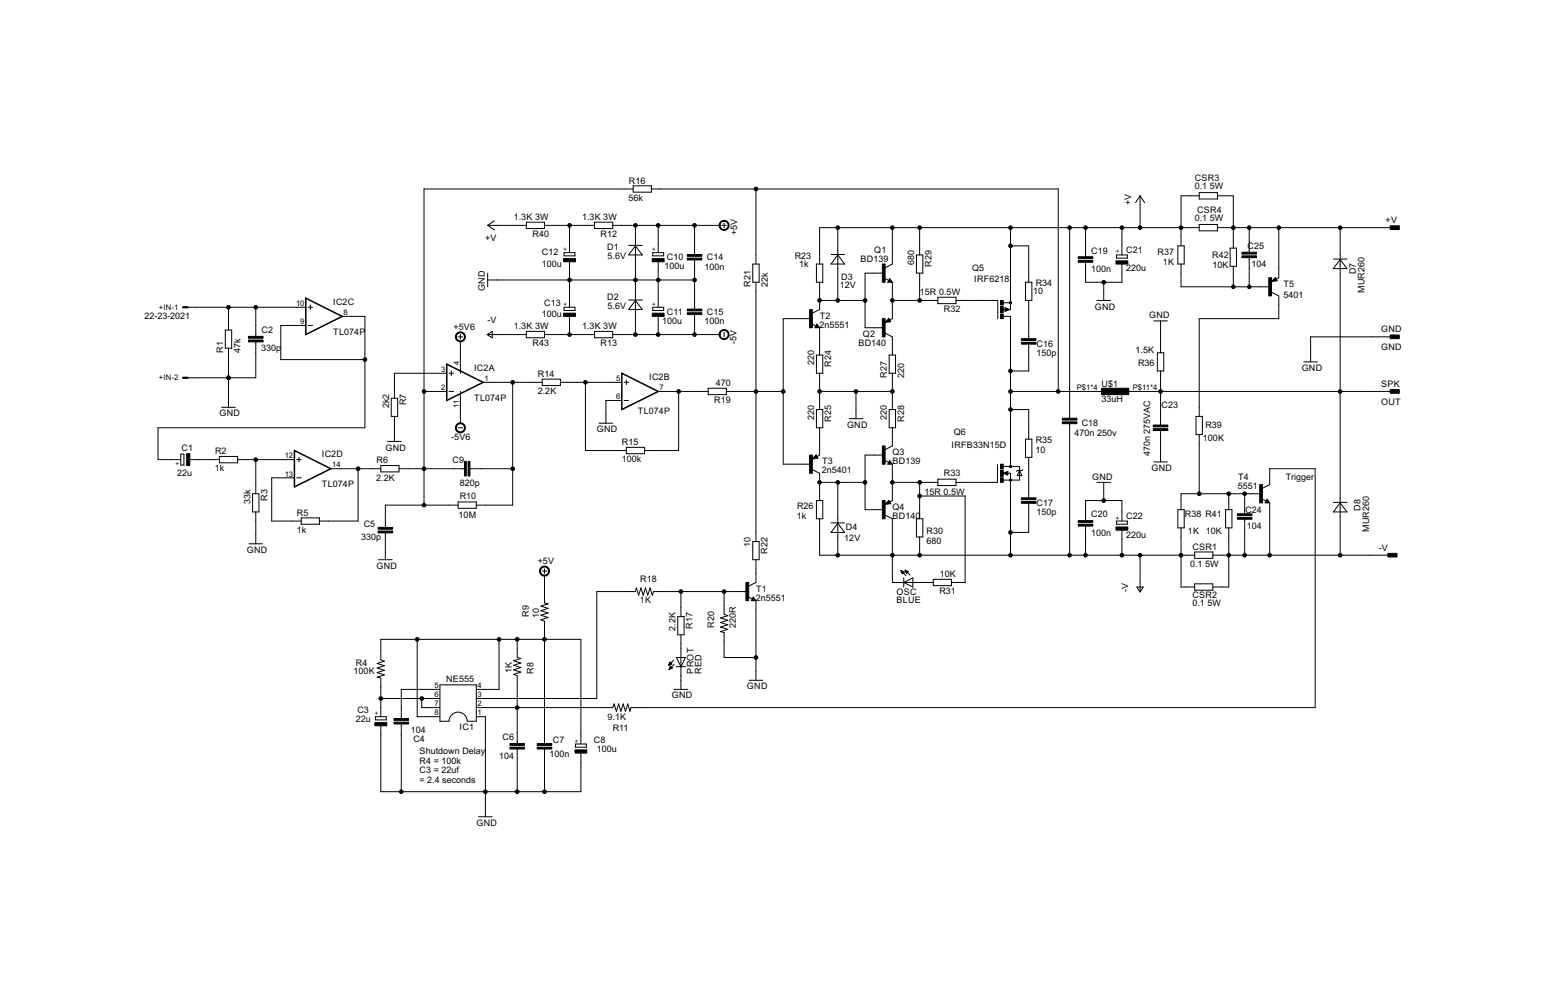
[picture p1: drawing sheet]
<svg xmlns="http://www.w3.org/2000/svg" width="432mm" height="279mm" viewBox="0 0 432 279" stroke-linecap="round" stroke-linejoin="round" font-family="sans-serif">
<g fill="none" stroke="#000" stroke-width=".28">
<path d="M176.8 51.9h5.1v1.7h-5.1zM176.8 52.7h-58.4v88.3M181.9 52.7h113.7v56.6M211.1 52.7v21M318.4 54.7v8.8M318.4 54.7l1.3 1.9M318.4 54.7l-1.2 1.9M334.9 53.8h5.1v1.7h-5.1zM334.9 54.7h-5v13.9M340 54.7h4.5v14.6M136.2 76.2v3.9M136.2 78.1h57.8"/>
<path d="M136.2 62.9h10.8M136.2 62.9l1.9 1.3M138.1 61.6l-1.9 1.3M147 62h5.1v1.8h-5.1zM152.1 62.9h14M157.5 70.5h3.1v.9h-3.1zM159.1 62.9v7.6M159.1 73.1v12.7M166.1 62h5v1.8h-5zM171.1 62.9h29.9M175.6 68.5h3.8M177.5 68.6l1.9 2.6h-3.8z"/>
<path d="M177.5 62.9v30.5M182.3 70.5h3.1v.9h-3.1zM183.8 62.9v7.6M183.8 73.1v12.7M194 62.9v8.1M194 72.6v13.7M201.6 62.9h1.3M202.2 62.3v1.2M210.2 73.7h1.8v5.1h-1.8zM211.1 78.8v72.4M228 73.7h1.8v5.1h-1.8zM228.9 78.8v7.6l-2 1"/>
<path d="M232.1 71h3.8M234 71.2l1.9 2.5h-3.8zM234 63.5v20.4M246.7 76.2h-5.1v15.3h5.1M247 77.7l1.2 .6M248.5 77.8l.7 1h-1.2zM248.5 78.3l.1 .2h-.4l.3-.5 .5 .7h-.8M249.2 63.5v10.2l-2 1M249.2 78.8v10.1l-.7 .4M256 71.2h1.7v5h-1.7zM256.9 63.5v7.7M256.9 76.2v7.7"/>
<path d="M282.2 63.5v22.9h-.3M282.2 68.6h5.1v10.2M286.4 78.8h1.8v5.1h-1.8zM298.7 63.5v53.2M303.2 73.2v5.6h10.2v-5.1M303.2 63.5v8.2M308.3 78.8v5.1M311.8 71.2h3.1v.9h-3.1zM313.4 63.5v7.7M329 68.6h1.8v5.1h-1.8zM329.9 73.7v6.4h24.7M334.9 63.5h-106v10.2"/>
<path d="M334.9 62.7h5.1v1.7h-5.1zM340 63.5h48.3M343.6 69.3h1.8v5h-1.8zM344.5 74.3v5.8M348.9 63.5v6.9M348.9 71.9v8.2M356.2 78.1h-.4l.4-.2 .2 .4-1 .1 .8-.8 .3 .7M356.2 77.4l.5 1-1.5 .2zM357.2 63.5v14l-.8 .4M372.4 72.3h3.8M374.3 63.5v91.5M374.3 72.4l1.9 2.6h-3.8z"/>
<path d="M52.4 85.8h33M62.9 92.1h1.8v5.1h-1.8zM63.8 85.8v6.3M63.8 97.2v16.5M71.4 85.8v8.1M71.4 95.4v10.1h-19M85.4 90.8h-7v9.6h23.5M86 85.8h1.3M86 90.8h1.3M86.7 85.1v1.3M95.6 88.3h6.3v31.1h-57.8v8.9h6.4M128 94h1.2"/>
<path d="M128.6 93.4v1.3M128.6 95.3v8.9M136.1 93.4l1.4-.9v1.8zM136.2 93.4h10.8M147 92.5h5.1v1.8h-5.1zM152.1 93.4h14M157.5 85.8h3.1v.9h-3.1zM159.1 88.3v5.1M166.1 92.5h5v1.8h-5zM171.1 93.4h29.9M175.6 83.7h3.8M177.5 83.9l1.9 2.5h-3.8z"/>
<path d="M182.3 85.8h3.1v.9h-3.1zM183.8 88.3v5.1M194 87.8v5.6M202.2 92.8v1.2M226.4 88.9h-7.6v40.7h7.6M226.7 90.4l1.2 .6M228 99.1h1.8v5.1h-1.8zM228.2 90.5l.7 1h-1.3zM228.2 91l.1 .2h-.4l.3-.5 .5 .7h-.8M228.9 91.5v7.6M228.9 83.9h12.7M247.2 93l2 1v5.1"/>
<path d="M248.2 89.6h-.4l.4-.3 .3 .4-1 .1 .7-.7 .4 .6M248.3 88.9l.5 .9-1.6 .2zM248.3 99.1h1.8v5.1h-1.8zM249.2 83.9h12.7M261.9 83h5.1v1.8h-5.1zM267 83.9h11.7v5M280 86.4h.8M280.2 84.5h2M280.2 88.3h2v41.9M280.7 85.9l1.3 .5-1.3 .5zM287.3 96.1v7.4h-5.1M287.3 83.9v10.6"/>
<path d="M306.4 83.9h3.8M322.2 89.6h3.9M323.3 98.5h1.7v5h-1.7zM324.1 89.6v8.9M355.1 81.6l2.1 1v6.3h-22.3v27.3M388.3 94h-22.2v7M61.9 113.7h3.8M109.3 111.2h1.8v5h-1.8zM110.2 116.2v7M118.4 109.3h6.4M124.8 104.2h-14.6v7M125.4 109.3h1.3"/>
<path d="M125.4 104.2h1.3M126 103.5v1.3M128 119.4h1.2M128.6 109.3v8.8M134.9 106.7h16.5M143.2 106.7v34.3h-10.2M151.4 105.8h5.1v1.8h-5.1zM156.5 106.7h17.2M163.5 106.7v19.1h11.4M167.3 118.1h3.8M173.7 111.8h-4.5v6.3M174.3 106.7h1.3"/>
<path d="M174.3 111.8h1.3M174.9 106.1v1.3M183.8 109.3h14M189.5 109.3v16.5h-9.5M197.8 108.4h5.1v1.8h-5.1zM202.9 109.3h15.9M228 114.3h1.8v5.1h-1.8zM228.9 109.3h20.3M228.9 119.4v7.6l-.7 .4M228.9 104.2v10.1M237.2 116.9h3.8M239.1 109.3v7.6"/>
<path d="M248.3 114.3h1.8v5.1h-1.8zM249.2 119.4v5.1l-2 1M249.2 104.2v10.1M282.2 109.3h26.7M282.2 114.3h5.1v8.3M298.7 118.3v36.7M314 109.3h74.3M324.1 103.5v15.1M334.1 116.2h1.7v5.1h-1.7zM364.2 101h3.8M50.5 126.8h.9v3h-.9zM53 128.3h8.3"/>
<path d="M61.3 127.4h5.1v1.8h-5.1zM66.4 128.3h15.8M70.5 137.8h1.8v5.1h-1.8zM71.4 128.3v9.5M82.2 133.4h-6.3v12h8.2M82.9 128.3h1.2M82.9 133.4h1.2M83.5 127.7v1.2M92.4 130.8h14M100 130.8v14.6h-10.8M106.4 129.9h5v1.8h-5zM108.3 123.2h3.8"/>
<path d="M111.4 130.8h18.3M131.3 130.8h11.9M174.9 124.9h5.1v1.7h-5.1zM226.9 131.1l2 1v7.6M227.9 127.7h-.4l.4-.3 .3 .4-1.1 .1 .8-.8 .4 .7M227.9 127l.6 .9-1.6 .2zM228 139.7h1.8v5.1h-1.8zM228.9 134.6h12.7M234 134.6v20.4M246.7 127h-5.1v15.3h5.1M247 128.5l1.2 .6M248.3 139.7l.5 .9-1.6 .2z"/>
<path d="M248.5 128.5l.7 1.1h-1.2zM248.5 129.1l.1 .2h-.4l.3-.5 .5 .6h-.8M249.2 129.6v10.1l-.7 .4M249.2 134.6h12.7M256.9 134.6v10.2M256.9 138.5h12.7v24.1h-3.9M261.9 133.8h5.1v1.7h-5.1zM278.6 129.7v4.9h-11.6M280.2 132.1l1.3-.5v1zM280.2 130.2h4.6v3.8h-4.6M281.3 132.1h.9v22.9M284.8 131.3l.6 1.4h-1.3z"/>
<path d="M285.7 131.1l-.3 .2h-1.3l-.2 .3M286.4 122.6h1.8v5.1h-1.8zM287.3 127.7v11.3M306.4 134.6h3.8M308.3 134.6v5.1M322.2 128.9h3.9M324.1 120.2v8.7M334.9 121.3v16.5M343.2 137.8v4.5M347.6 137.8v5.6M352.1 137.8h-22.2v4.5M352.4 139.3l1.2 .6"/>
<path d="M352.6 136.3l2-1v-4.5h12.7v66.7h-191.1l-.2 1-.7-2-.6 2-.6-2-.7 2-.6-2-.7 2-.6-2-.4 1h-38.1M353.9 139.3l.7 1.1h-1.2zM353.9 139.8l.1 .3h-.4l.3-.5 .5 .6h-.8M69.5 151.8h3.8M71.4 142.9v8.9M84.1 144.5h5.1v1.8h-5.1zM105.7 156.2h3.8M107.6 148.7v7.5M128 140.1h5v1.8h-5zM128 141h-20.4v6.2M151.4 159.4h1.3M152.1 158.8v1.2"/>
<path d="M210.2 151.2h1.8v5h-1.8zM211.1 156.2v6.4l-2 1M228.9 144.8v10.2h104.8M232.1 145.9h3.8M234 146.1l1.9 2.5h-3.8zM247.2 143.8l2 1v17.8h11.5M248.2 140.4h-.4l.4-.3 .3 .4-1 .1 .7-.8 .4 .7M251.7 159.3l1.3 1.4M251.7 159.3h.1M251.7 159.3l.8 .4-.5 .5zM251.7 159.4h.3M251.8 159.6h.5"/>
<path d="M251.8 159.7h.7M251.9 159.8h.5M251.9 159.9h.4M252.8 159.2l1.4 1.3M252.8 159.2l.9 .3-.5 .5zM252.8 159.2h.1M252.9 159.3h.3M252.9 159.4h.6M253 159.6h.6M253 159.7h.5M253.1 159.8h.3M253.1 159.9h.2"/>
<path d="M256 144.8h1.7v5.1h-1.7zM256.9 149.9v5.1M287.3 140.5v8.1h-5.1M303.2 145.3v-5.6h10.2v5.7M303.2 146.8v8.2M311.8 145.4h3.1v.9h-3.1zM313.4 148v7M318.4 155v10.1M329 142.3h1.8v5h-1.8zM329.9 147.3v16.6h3.8M333.7 154.1h5.1v1.8h-5.1zM338.8 155h48.8"/>
<path d="M342.3 142.3h1.8v5h-1.8zM343.2 147.3v16.6h-4.4M347.6 144.9v10.1M354.6 140.4v14.6M372.4 140.2h3.8M374.3 140.4l1.9 2.5h-3.8zM116.5 178.5v21.5h6.4M139.4 178.5v13.9h-6.4M144.5 178.5v5l1 .3-2.1 .6 2.1 .7-2.1 .6 2.1 .6-2.1 .7 2.1 .6-2.1 .6 1.1 .4v18.9M152.1 160.7v7.6l1 .3-2 .6 2 .6-2 .7 2 .6-2 .6 2 .7-2 .6 1 .4v34.1M189.3 172.1h1.8v5.1h-1.8zM190.2 165.1v7"/>
<path d="M190.2 177.2v15.2M202.2 165.1v6.4l1.1 .4-2.1 .6 2.1 .6-2.1 .7 2.1 .6-2.1 .6 2.1 .7-2.1 .6 1 .3v6.9h8.9M208.6 165.1h-26l-.4 1-.7-2-.6 2-.6-2-.7 2-.6-2-.6 2-.7-2-.2 1h-10.8v29.9h-33.7M208.9 166.5l1.2 .7M210.4 166.6l.7 1.1h-1.2zM210.4 167.2l.1 .2h-.4l.3-.5 .5 .6h-.8M211.1 167.7v22.2M252 160h.1M252.4 162.6l2.6-1.3v2.6zM252.4 161.3v2.6M260.7 161.7h5v1.8h-5zM317.5 163.9h1.8l-.9 1.3z"/>
<path d="M333.7 163h5.1v1.7h-5.1zM106.4 195h16.5M117.8 195v2.5h5.1M122.9 191.2h10.1v10.1h-2.5a2.54 2.54 0 0 0-2.5-2.5 2.54 2.54 0 0 0-2.6 2.5h-2.5zM122.9 192.4h-10.8v8.2M186.8 185.6h.1M186.8 185.5h.4M186.9 185.4h.6M186.9 186.8h.1M186.9 186.7h.3M186.9 185.3h.7M187 185.1h.5"/>
<path d="M187 186.6h.5M187 186.5h.7M187 185h.3M187.1 184.9h.1M187.1 186.4h.6M187.1 184.8l.5 .5-.8 .4zM187.1 186.2h.4M187.2 186.1h.2M187.2 186h.1M187.8 186.5l-.5-.6-.4 .9M187.8 186.5l-.9 .3M188.2 184.3l-1.4 1.4"/>
<path d="M188.3 192.4h3.8M188.3 185.4l-1.4 1.4M188.9 183.5h2.6l-1.3 2.6zM188.9 186.1h2.6M209.2 189.9h3.8M104.8 200h3.1v.9h-3.1zM106.4 200v-10.7l-1.1-.3 2.1-.6-2.1-.7 2.1-.6-2.1-.6 2.1-.7-2.1-.6 2.1-.6-1-.4v-5.7h55.8v29.2M106.4 202.6v18.4h55.8v-10.8M112.1 202.1v18.9M133 200h2.6v28M144.5 209.1v11.9M152.1 209.1v11.9"/>
<path d="M160.7 207.7h3.1v.9h-3.1zM133.7 228h3.8"/>
</g>
<g fill="#000" stroke="#000" stroke-width=".28">
<path d="M157.4 72.2h3.3v.9h-3.3zM182.2 72.2h3.3v.9h-3.3zM192 72.1h4v.5h-4zM192 71h4v.5h-4zM246.4 73.7h.8v5.1h-.8zM301.2 72.7h4v.5h-4zM301.2 71.7h4v.5h-4zM311.7 72.8h3.3v.9h-3.3zM346.9 70.4h4v.5h-4zM346.9 71.4h4v.5h-4zM354.4 77.5h.7v5.1h-.7zM388.3 63h2.5v1.1h-2.5z"/>
<path d="M69.4 94.9h4.1v.5h-4.1zM69.4 93.9h4.1v.5h-4.1zM157.4 87.4h3.3v.9h-3.3zM182.2 87.4h3.3v.9h-3.3zM192 87.3h4v.5h-4zM192 86.3h4v.5h-4zM226.1 86.4h.8v5.1h-.8zM246.4 88.9h.8v5.1h-.8zM279.4 83.9h.8v1.2h-.8zM279.4 87.7h.8v1.2h-.8zM279.4 85.5h.8v1.8h-.8zM285.3 94.5h4v.5h-4z"/>
<path d="M285.3 95.5h4v.6h-4zM388.3 93.5h2.5v1h-2.5zM296.7 117.8h4.1v.5h-4.1zM296.7 116.7h4.1v.5h-4.1zM307.6 108.4h7.7v1.8h-7.7zM322.1 119.7h4.1v.5h-4.1zM322.1 118.6h4.1v.5h-4.1zM388.3 108.8h2.5v1h-2.5zM52.1 126.6h.9v3.3h-.9zM129.7 128.8h.5v4.1h-.5zM130.7 128.8h.6v4.1h-.6zM226.1 127h.8v5.1h-.8z"/>
<path d="M246.4 124.5h.8v5.1h-.8zM246.4 139.7h.8v5.1h-.8zM279.4 133.4h.8v1.2h-.8zM279.4 129.6h.8v1.2h-.8zM279.4 131.2h.8v1.8h-.8zM285.3 139h4v.5h-4zM285.3 140h4v.5h-4zM351.8 135.3h.8v5.1h-.8zM105.6 148.2h4.1v.5h-4.1zM105.6 147.2h4.1v.5h-4.1zM301.2 146.3h4v.5h-4zM301.2 145.3h4v.5h-4z"/>
<path d="M311.7 147.1h3.3v.9h-3.3zM345.6 143.4h4.1v.5h-4.1zM345.6 144.4h4.1v.5h-4.1zM387.6 154.5h2.6v1h-2.6zM208.3 162.6h.8v5.1h-.8zM104.7 201.7h3.3v.9h-3.3zM110 201.6h4.1v.5h-4.1zM110 200.6h4.1v.5h-4.1zM142.4 207.5h4.1v.5h-4.1zM142.4 208.6h4.1v.5h-4.1zM150.1 207.5h4v.5h-4zM150.1 208.6h4v.5h-4z"/>
<path d="M160.6 209.3h3.3v.9h-3.3z"/>
</g>
<path d="M280.8 86.1l.9 .3-.9 .3v-.3h.3M281.3 131.8l-.8 .3 .8 .3v-.3h-.2" fill="none" stroke="#000" stroke-width=".32"/>
<g fill="#000" stroke="#000" stroke-width=".28">
<path d="M201.2 62a1.39 1.39 0 0 1 2.2 .2 1.39 1.39 0 0 1-.8 2.1 1.39 1.39 0 0 1-1.7-1.4h.2a1.14 1.14 0 0 1 1.6-1.1 1.14 1.14 0 0 1 .3 1.9 1.14 1.14 0 0 1-1.9-.5v-.3h-.2z" fill-rule="evenodd"/>
<path d="M127.6 93.1a1.39 1.39 0 0 1 2.2 .2 1.39 1.39 0 0 1-.8 2.1 1.39 1.39 0 0 1-1.8-1.4h.2a1.15 1.15 0 0 1 1.6-1.1 1.15 1.15 0 0 1 .3 2 1.15 1.15 0 0 1-1.8-.6l-.1-.3h-.2z" fill-rule="evenodd"/>
<path d="M201.2 92.4a1.39 1.39 0 0 1 2.2 .3 1.39 1.39 0 0 1-.8 2 1.39 1.39 0 0 1-1.7-1.3h.2a1.14 1.14 0 0 1 1.6-1.1 1.14 1.14 0 0 1 .3 1.9 1.14 1.14 0 0 1-1.9-.5v-.3h-.2z" fill-rule="evenodd"/>
<path d="M127.6 118.4a1.4 1.4 0 0 1 2.2 .3 1.4 1.4 0 0 1-.8 2.1 1.4 1.4 0 0 1-1.8-1.4h.2a1.15 1.15 0 0 1 1.7-1.1 1.15 1.15 0 0 1 .2 2 1.15 1.15 0 0 1-1.8-.6l-.1-.3h-.2z" fill-rule="evenodd"/>
<path d="M151.1 158.5a1.39 1.39 0 0 1 2.2 .2 1.39 1.39 0 0 1-.9 2.1 1.39 1.39 0 0 1-1.7-1.4h.2a1.15 1.15 0 0 1 1.6-1.1 1.15 1.15 0 0 1 .3 1.9 1.15 1.15 0 0 1-1.8-.5l-.1-.3h-.2z" fill-rule="evenodd"/>
<circle cx="211.1" cy="52.7" r=".51"/>
<circle cx="159.1" cy="78.1" r=".51"/>
<circle cx="159.1" cy="62.9" r=".51"/>
<circle cx="177.5" cy="78.1" r=".51"/>
<circle cx="177.5" cy="62.9" r=".51"/>
<circle cx="183.8" cy="62.9" r=".51"/>
<circle cx="183.8" cy="78.1" r=".51"/>
<circle cx="194" cy="62.9" r=".51"/>
<circle cx="194" cy="78.1" r=".51"/>
<circle cx="234" cy="63.5" r=".51"/>
<circle cx="249.2" cy="63.5" r=".51"/>
<circle cx="256.9" cy="63.5" r=".51"/>
<circle cx="282.2" cy="63.5" r=".51"/>
<circle cx="282.2" cy="68.6" r=".51"/>
<circle cx="298.7" cy="63.5" r=".51"/>
<circle cx="303.2" cy="63.5" r=".51"/>
<circle cx="308.3" cy="78.8" r=".51"/>
<circle cx="313.4" cy="63.5" r=".51"/>
<circle cx="318.4" cy="63.5" r=".51"/>
<circle cx="329.9" cy="63.5" r=".51"/>
<circle cx="344.5" cy="63.5" r=".51"/>
<circle cx="348.9" cy="63.5" r=".51"/>
<circle cx="357.2" cy="63.5" r=".51"/>
<circle cx="374.3" cy="63.5" r=".51"/>
<circle cx="63.8" cy="85.8" r=".51"/>
<circle cx="71.4" cy="85.8" r=".51"/>
<circle cx="159.1" cy="93.4" r=".51"/>
<circle cx="177.5" cy="93.4" r=".51"/>
<circle cx="183.8" cy="93.4" r=".51"/>
<circle cx="194" cy="93.4" r=".51"/>
<circle cx="228.9" cy="83.9" r=".51"/>
<circle cx="234" cy="83.9" r=".51"/>
<circle cx="241.6" cy="83.9" r=".51"/>
<circle cx="249.2" cy="83.9" r=".51"/>
<circle cx="256.9" cy="83.9" r=".51"/>
<circle cx="282.2" cy="84.5" r=".33"/>
<circle cx="344.5" cy="80.1" r=".51"/>
<circle cx="348.9" cy="80.1" r=".51"/>
<circle cx="63.8" cy="105.5" r=".51"/>
<circle cx="101.9" cy="100.4" r=".51"/>
<circle cx="118.4" cy="109.3" r=".51"/>
<circle cx="143.2" cy="106.7" r=".51"/>
<circle cx="163.5" cy="106.7" r=".51"/>
<circle cx="189.5" cy="109.3" r=".51"/>
<circle cx="211.1" cy="109.3" r=".51"/>
<circle cx="218.8" cy="109.3" r=".51"/>
<circle cx="228.9" cy="109.3" r=".51"/>
<circle cx="239.1" cy="109.3" r=".51"/>
<circle cx="249.2" cy="109.3" r=".51"/>
<circle cx="282.2" cy="114.3" r=".51"/>
<circle cx="282.2" cy="103.5" r=".51"/>
<circle cx="282.2" cy="109.3" r=".51"/>
<circle cx="295.6" cy="109.3" r=".51"/>
<circle cx="324.1" cy="109.3" r=".51"/>
<circle cx="374.3" cy="109.3" r=".51"/>
<circle cx="71.4" cy="128.3" r=".51"/>
<circle cx="100" cy="130.8" r=".51"/>
<circle cx="118.4" cy="130.8" r=".51"/>
<circle cx="143.2" cy="130.8" r=".51"/>
<circle cx="228.9" cy="134.6" r=".51"/>
<circle cx="234" cy="134.6" r=".51"/>
<circle cx="241.6" cy="134.6" r=".51"/>
<circle cx="249.2" cy="134.6" r=".51"/>
<circle cx="256.9" cy="138.5" r=".51"/>
<circle cx="256.9" cy="134.6" r=".51"/>
<circle cx="282.2" cy="134" r=".32"/>
<circle cx="282.2" cy="130.2" r=".32"/>
<circle cx="308.3" cy="139.7" r=".51"/>
<circle cx="334.9" cy="137.8" r=".51"/>
<circle cx="343.2" cy="137.8" r=".51"/>
<circle cx="347.6" cy="137.8" r=".51"/>
<circle cx="118.4" cy="141" r=".51"/>
<circle cx="234" cy="155" r=".51"/>
<circle cx="249.2" cy="155" r=".51"/>
<circle cx="256.9" cy="155" r=".51"/>
<circle cx="282.2" cy="148.6" r=".51"/>
<circle cx="282.2" cy="155" r=".51"/>
<circle cx="298.7" cy="155" r=".51"/>
<circle cx="303.2" cy="155" r=".51"/>
<circle cx="313.4" cy="155" r=".51"/>
<circle cx="318.4" cy="155" r=".51"/>
<circle cx="329.9" cy="155" r=".51"/>
<circle cx="343.2" cy="155" r=".51"/>
<circle cx="347.6" cy="155" r=".51"/>
<circle cx="354.6" cy="155" r=".51"/>
<circle cx="374.3" cy="155" r=".51"/>
<circle cx="116.5" cy="178.5" r=".51"/>
<circle cx="139.4" cy="178.5" r=".51"/>
<circle cx="144.5" cy="178.5" r=".51"/>
<circle cx="152.1" cy="178.5" r=".51"/>
<circle cx="190.2" cy="165.1" r=".51"/>
<circle cx="202.2" cy="165.1" r=".51"/>
<circle cx="106.4" cy="195" r=".51"/>
<circle cx="117.8" cy="195" r=".51"/>
<circle cx="144.5" cy="197.5" r=".51"/>
<circle cx="211.1" cy="183.5" r=".51"/>
<circle cx="112.1" cy="221" r=".51"/>
<circle cx="135.6" cy="221" r=".51"/>
<circle cx="144.5" cy="221" r=".51"/>
<circle cx="152.1" cy="221" r=".51"/>
</g>
<path d="M85.4 83.2l10.2 5.1-10.2 5.1zM124.8 101.6l10.1 5.1-10.1 5.1zM173.7 104.2l10.1 5.1-10.1 5zM82.2 125.8l10.2 5-10.2 5.1z" fill="none" stroke="#000" stroke-width=".42"/>
<path d="M51.1 85.8h1.3M51.1 105.5h1.3" fill="none" stroke="#000" stroke-width=".61"/>
<g font-size="2.8">
<text x="175.6" y="51.3">R16</text>
<text x="333.7" y="52.9">0.1</text>
<text x="333.7" y="50.6">CSR3</text>
<text x="337.9" y="52.9">5W</text>
<text x="175.6" y="56.1">56k</text>
<text x="315.9" y="57.2" transform="rotate(-90 315.9 57.2)">+V</text>
<text x="334.4" y="59.5">CSR4</text>
<text x="143.5" y="61.4">1.3K 3W</text>
<text x="162.6" y="61.4">1.3K 3W</text>
<text x="205.9" y="65.6" transform="rotate(-90 205.9 65.6)">+5V</text>
<text x="333.7" y="61.8">0.1</text>
<text x="337.9" y="61.8">5W</text>
<text x="387" y="62.3">+V</text>
<text x="135.5" y="67.2">+V</text>
<text x="148.7" y="66.2">R40</text>
<text x="151.4" y="71.3">C12</text>
<text x="167.8" y="66.2">R12</text>
<text x="169.6" y="69.9">D1</text>
<text x="244.2" y="70.5">Q1</text>
<text x="304.8" y="70.8">C19</text>
<text x="314.5" y="70.7">C21</text>
<text x="323.3" y="71.3">R37</text>
<text x="338.6" y="71.9">R42</text>
<text x="348.5" y="69.5">C25</text>
<text x="151.3" y="74.5">100u</text>
<text x="169.7" y="72.3">5.6V</text>
<text x="185.6" y="75.1">100u</text>
<text x="186.3" y="72.6">C10</text>
<text x="196.8" y="75.2">100n</text>
<text x="197.5" y="72.7">C14</text>
<text x="222" y="72.2">R23</text>
<text x="223.2" y="74.5">1k</text>
<text x="240.4" y="73.1">BD139</text>
<text x="255.3" y="74.1" transform="rotate(-90 255.3 74.1)">680</text>
<text x="260.1" y="74.5" transform="rotate(-90 260.1 74.5)">R29</text>
<text x="271.5" y="75.6">Q5</text>
<text x="304.7" y="75.9">100n</text>
<text x="314.5" y="75.8">220u</text>
<text x="324.8" y="74.1">1K</text>
<text x="338.6" y="74.7">10K</text>
<text x="349.5" y="74.6">104</text>
<text x="378.7" y="76.5" transform="rotate(-90 378.7 76.5)">D7</text>
<text x="135.4" y="81.4" transform="rotate(-90 135.4 81.4)">GND</text>
<text x="169.6" y="83.8">D2</text>
<text x="209.6" y="80" transform="rotate(-90 209.6 80)">R21</text>
<text x="214.4" y="80" transform="rotate(-90 214.4 80)">22k</text>
<text x="234.5" y="80.5">12V</text>
<text x="235" y="78.1">D3</text>
<text x="256.9" y="82.3">15R 0.5W</text>
<text x="272.1" y="78.8">IRF6218</text>
<text x="288.6" y="82.1">10</text>
<text x="289.3" y="79.8">R34</text>
<text x="358.4" y="83.2">5401</text>
<text x="358.5" y="80">T5</text>
<text x="381.1" y="81.8" transform="rotate(-90 381.1 81.8)">MUR260</text>
<text x="40.3" y="88.9">22-23-2021</text>
<text x="93.1" y="85.1">IC2C</text>
<text x="151.3" y="88.5">100u</text>
<text x="152" y="85.3">C13</text>
<text x="169.7" y="86.2">5.6V</text>
<text x="186.3" y="87.8">C11</text>
<text x="197.5" y="87.9">C15</text>
<text x="229" y="88.9">T2</text>
<text x="263.6" y="87.1">R32</text>
<text x="305.8" y="86.4">GND</text>
<text x="320.9" y="88.8">GND</text>
<text x="73" y="93">C2</text>
<text x="93.1" y="93.4">TL074P</text>
<text x="126.7" y="92.1">+5V6</text>
<text x="136.2" y="90.1">-V</text>
<text x="143.5" y="91.9">1.3K 3W</text>
<text x="162.6" y="91.9">1.3K 3W</text>
<text x="185" y="90.4">100u</text>
<text x="196.8" y="90.5">100n</text>
<text x="205.7" y="95.9" transform="rotate(-90 205.7 95.9)">-5V</text>
<text x="228.9" y="91.5">2n5551</text>
<text x="241" y="94">Q2</text>
<text x="385.8" y="92.7">GND</text>
<text x="62.3" y="98.4" transform="rotate(-90 62.3 98.4)">R1</text>
<text x="67.1" y="98.5" transform="rotate(-90 67.1 98.5)">47k</text>
<text x="73" y="98.1">330p</text>
<text x="148.7" y="96.7">R43</text>
<text x="167.8" y="96.7">R13</text>
<text x="239.7" y="96.6">BD140</text>
<text x="289.5" y="99.3">150p</text>
<text x="289.5" y="96.8">C16</text>
<text x="317.2" y="98.6">1.5K</text>
<text x="385.8" y="97.8">GND</text>
<text x="132.4" y="103.5">IC2A</text>
<text x="150.2" y="105.2">R14</text>
<text x="181.3" y="106.1">IC2B</text>
<text x="200" y="107.7">470</text>
<text x="227.4" y="102" transform="rotate(-90 227.4 102)">220</text>
<text x="232.2" y="102.5" transform="rotate(-90 232.2 102.5)">R24</text>
<text x="247.7" y="105.4" transform="rotate(-90 247.7 105.4)">R27</text>
<text x="252.5" y="105.4" transform="rotate(-90 252.5 105.4)">220</text>
<text x="307.7" y="107.9">U$1</text>
<text x="317.8" y="102">R36</text>
<text x="363.6" y="103.5">GND</text>
<text x="385.8" y="108">SPK</text>
<text x="108.7" y="113.9" transform="rotate(-90 108.7 113.9)">2k2</text>
<text x="113.5" y="113.1" transform="rotate(-90 113.5 113.1)">R7</text>
<text x="132.4" y="111.8">TL074P</text>
<text x="150.2" y="110">2.2K</text>
<text x="199.5" y="112.5">R19</text>
<text x="307.6" y="112.2">33uH</text>
<text x="324.4" y="114">C23</text>
<text x="385.8" y="113.1">OUT</text>
<text x="61.3" y="116.2">GND</text>
<text x="178.2" y="115.6">TL074P</text>
<text x="227.4" y="117.3" transform="rotate(-90 227.4 117.3)">220</text>
<text x="232.2" y="117.7" transform="rotate(-90 232.2 117.7)">R25</text>
<text x="236.6" y="119.4">GND</text>
<text x="247.7" y="117.3" transform="rotate(-90 247.7 117.3)">220</text>
<text x="252.5" y="117.7" transform="rotate(-90 252.5 117.7)">R28</text>
<text x="302.1" y="119">C18</text>
<text x="336.7" y="119.5">R39</text>
<text x="50.7" y="126">C1</text>
<text x="107.7" y="125.8">GND</text>
<text x="126.1" y="122.8">-5V6</text>
<text x="166.7" y="120.7">GND</text>
<text x="173.7" y="124.3">R15</text>
<text x="265.8" y="125.1">IRFB33N15D</text>
<text x="266.4" y="121.3">Q6</text>
<text x="289.3" y="123.6">R35</text>
<text x="300.1" y="121.6">470n 250v</text>
<text x="336" y="123">100K</text>
<text x="60" y="131.6">1k</text>
<text x="60.1" y="126.8">R2</text>
<text x="89.9" y="127.7">IC2D</text>
<text x="105.1" y="129.3">R6</text>
<text x="126.4" y="129.2">C9</text>
<text x="173.7" y="129.1">100k</text>
<text x="229.6" y="129.6">T3</text>
<text x="249.3" y="129.6">BD139</text>
<text x="249.3" y="127">Q3</text>
<text x="289.2" y="126.5">10</text>
<text x="321.2" y="127.4" transform="rotate(-90 321.2 127.4)">470n 275VAC</text>
<text x="321.7" y="131.5">GND</text>
<text x="49.5" y="133">22u</text>
<text x="89.9" y="135.9">TL074P</text>
<text x="105.1" y="134.1">2.2K</text>
<text x="128.5" y="135.5">820p</text>
<text x="229.5" y="132.1">2n5401</text>
<text x="263.6" y="132.8">R33</text>
<text x="305.1" y="133.9">GND</text>
<text x="345.7" y="136.6">5551</text>
<text x="345.8" y="134">T4</text>
<text x="359.1" y="134">Trigger</text>
<text x="69.9" y="140.6" transform="rotate(-90 69.9 140.6)">33k</text>
<text x="74.7" y="139.8" transform="rotate(-90 74.7 139.8)">R3</text>
<text x="82.9" y="143.9">R5</text>
<text x="128.4" y="139.2">R10</text>
<text x="222.6" y="142">R26</text>
<text x="249.3" y="142.3">Q4</text>
<text x="258.2" y="138.2">15R 0.5W</text>
<text x="289.5" y="143.8">150p</text>
<text x="289.5" y="141.2">C17</text>
<text x="347.8" y="143.2">C24</text>
<text x="380" y="142.6" transform="rotate(-90 380 142.6)">D8</text>
<text x="82.9" y="148.7">1k</text>
<text x="101.6" y="147">C5</text>
<text x="128.1" y="144.6">10M</text>
<text x="222.6" y="144.9">1k</text>
<text x="236.2" y="148">D4</text>
<text x="249.3" y="144.8">BD140</text>
<text x="258.8" y="149">R30</text>
<text x="304.7" y="149.5">100n</text>
<text x="304.8" y="144.4">C20</text>
<text x="314.5" y="145">C22</text>
<text x="330.9" y="144.3">R38 R41</text>
<text x="331.8" y="149">1K 10K</text>
<text x="348.3" y="147.6">104</text>
<text x="382.4" y="148.5" transform="rotate(-90 382.4 148.5)">MUR260</text>
<text x="68.9" y="154.3">GND</text>
<text x="100.9" y="150.8">330p</text>
<text x="209.6" y="152.7" transform="rotate(-90 209.6 152.7)">10</text>
<text x="214.4" y="154.5" transform="rotate(-90 214.4 154.5)">R22</text>
<text x="235.8" y="151">12V</text>
<text x="258.8" y="151.9">680</text>
<text x="314.5" y="150">220u</text>
<text x="333.1" y="153.5">CSR1</text>
<text x="385.1" y="153.7">-V</text>
<text x="105.1" y="158.8">GND</text>
<text x="150.2" y="157.5">+5V</text>
<text x="262.5" y="161.1">10K</text>
<text x="332.4" y="158.3">0.1</text>
<text x="336.6" y="158.3">5W</text>
<text x="178.8" y="162.4">R18</text>
<text x="211.1" y="167.7">2n5551</text>
<text x="211.2" y="165.1">T1</text>
<text x="250.4" y="166.1">OSC</text>
<text x="262.4" y="165.9">R31</text>
<text x="315.1" y="165.2" transform="rotate(-90 315.1 165.2)">-V</text>
<text x="333.1" y="166.8">CSR2</text>
<text x="147.7" y="172.2" transform="rotate(-90 147.7 172.2)">R9</text>
<text x="150.6" y="172.4" transform="rotate(-90 150.6 172.4)">10</text>
<text x="178.8" y="168.4">1K</text>
<text x="250.4" y="168.3">BLUE</text>
<text x="333" y="169.1">0.1</text>
<text x="337.2" y="169.1">5W</text>
<text x="188.7" y="176.1" transform="rotate(-90 188.7 176.1)">2.2K</text>
<text x="193.5" y="175.5" transform="rotate(-90 193.5 175.5)">R17</text>
<text x="199.5" y="175.2" transform="rotate(-90 199.5 175.2)">R20</text>
<text x="205.5" y="175.3" transform="rotate(-90 205.5 175.3)">220R</text>
<text x="99.4" y="185.8">R4</text>
<text x="98.7" y="188.1">100K</text>
<text x="124.6" y="190.4">NE555</text>
<text x="142.9" y="188" transform="rotate(-90 142.9 188)">1K</text>
<text x="149" y="188" transform="rotate(-90 149 188)">R8</text>
<text x="193.7" y="188.1" transform="rotate(-90 193.7 188.1)">PROT</text>
<text x="195.9" y="188.1" transform="rotate(-90 195.9 188.1)">RED</text>
<text x="187.7" y="195">GND</text>
<text x="208.6" y="192.4">GND</text>
<text x="99.4" y="201.6">22u</text>
<text x="99.8" y="199">C3</text>
<text x="128.4" y="203.7">IC1</text>
<text x="169.7" y="201.1">9.1K</text>
<text x="171.1" y="203.9">R11</text>
<text x="114.7" y="204.6">104</text>
<text x="115.4" y="207.1">C4</text>
<text x="140.3" y="206.6">C6</text>
<text x="154.4" y="207.4">C7</text>
<text x="165.8" y="207.3">C8</text>
<text x="166.7" y="209.8">100u</text>
<text x="117.2" y="210.4">Shutdown Delay</text>
<text x="117.2" y="213.1">R4 = 100k</text>
<text x="117.2" y="215.8">C3 = 22uf</text>
<text x="139.4" y="211.7">104</text>
<text x="153.5" y="211.2">100n</text>
<text x="117.2" y="218.4">= 2.4 seconds</text>
<text x="133.1" y="230.5">GND</text>
</g>
<g font-size="2.4">
<text x="44.4" y="86.5">+IN-1</text>
<text x="82.7" y="85.4">10</text>
<text x="95.9" y="87.9">8</text>
<text x="83.9" y="90.5">9</text>
<text x="128.2" y="101.8" transform="rotate(-90 128.2 101.8)">4</text>
<text x="44.4" y="106.2">+IN-2</text>
<text x="123.2" y="103.8">3</text>
<text x="135.3" y="106.4">1</text>
<text x="172.1" y="106.4">5</text>
<text x="123.2" y="108.9">2</text>
<text x="128.2" y="113.8" transform="rotate(-90 128.2 113.8)">11</text>
<text x="172.1" y="111.4">6</text>
<text x="184.2" y="108.9">7</text>
<text x="300.7" y="108.9">P$1*4</text>
<text x="316.4" y="108.9">P$11*4</text>
<text x="79.5" y="127.9">12</text>
<text x="92.8" y="130.5">14</text>
<text x="79.5" y="133">13</text>
<text x="121.3" y="192.1">5</text>
<text x="121.3" y="194.6">6</text>
<text x="121.3" y="197.1">7</text>
<text x="133.4" y="197.1">2</text>
<text x="133.4" y="194.6">3</text>
<text x="133.4" y="192.1">4</text>
<text x="121.3" y="199.7">8</text>
<text x="133.4" y="199.7">1</text>
</g>
<g font-size="2">
<text x="158.5" y="70.1" transform="rotate(-90 158.5 70.1)">+</text>
<text x="183.2" y="70.1" transform="rotate(-90 183.2 70.1)">+</text>
<text x="312.8" y="70.8" transform="rotate(-90 312.8 70.8)">+</text>
<text x="158.5" y="85.4" transform="rotate(-90 158.5 85.4)">+</text>
<text x="183.2" y="85.4" transform="rotate(-90 183.2 85.4)">+</text>
<text x="49" y="130.2">+</text>
<text x="312.8" y="145" transform="rotate(-90 312.8 145)">+</text>
<text x="105.8" y="199.6" transform="rotate(-90 105.8 199.6)">+</text>
<text x="161.7" y="207.3" transform="rotate(-90 161.7 207.3)">+</text>
</g>
</svg>
